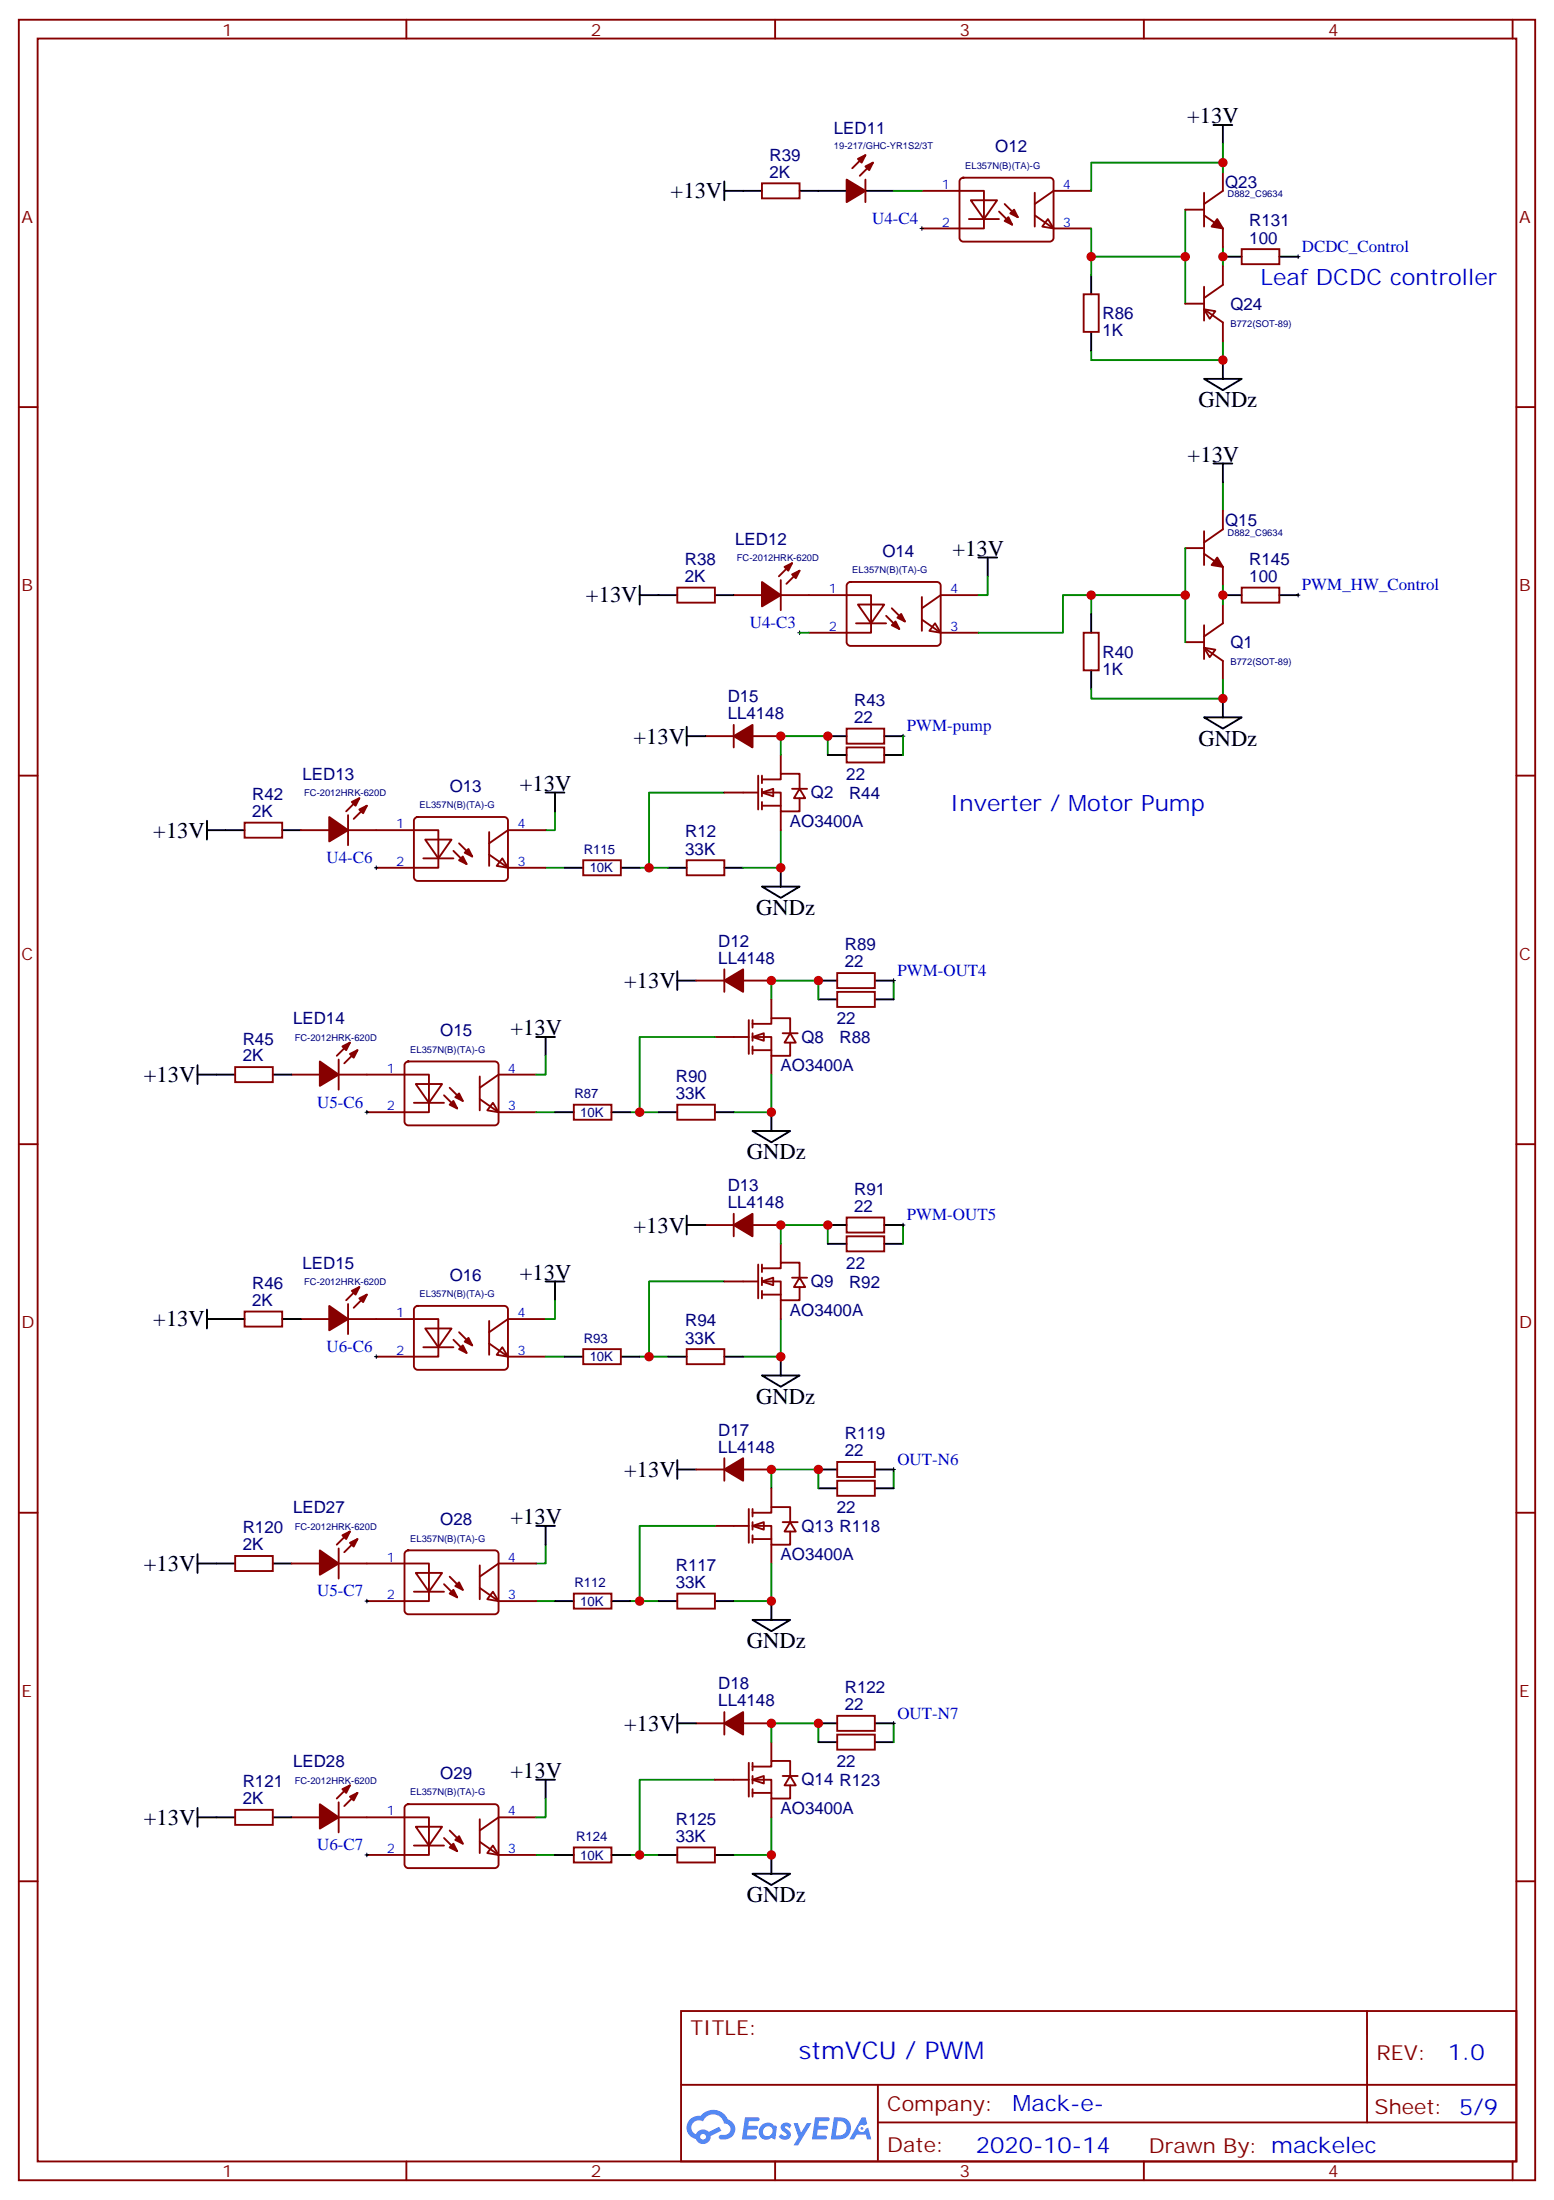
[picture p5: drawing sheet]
<svg xmlns="http://www.w3.org/2000/svg" width="291mm" height="413mm" viewBox="0 0 291 413" stroke-linecap="round" stroke-linejoin="round" font-family="sans-serif">
<g fill="none" stroke="#870000" stroke-width=".35">
<path d="M3.5 3.7h284.4v405.3h-284.4zM7.1 7.2h277.2v398.3h-277.2zM76.2 3.7v3.5M145.3 3.7v3.5M214.5 3.7v3.5M283.6 3.7v3.5M3.5 76.4h3.6M284.3 76.4h3.6M3.5 145.5h3.6M284.3 145.5h3.6M3.5 214.7h3.6M284.3 214.7h3.6"/>
<path d="M3.5 283.8h3.6M284.3 283.8h3.6M3.5 353h3.6M284.3 353h3.6M127.7 377.3h156.6v28.2h-156.6zM256.3 377.3v20.9M127.7 391.1h156.5M164.6 398.2h119.6M164.6 391.1v14.2M76.2 405.5v3.5M145.3 405.5v3.5M214.5 405.5v3.5"/>
<path d="M283.6 405.5v3.5"/>
</g>
<g fill="#5487ff">
<path d="M146.7 398.5a1.22 1.22 0 0 1 1.7 .2l-.4 .6a.47 .47 0 0 0-.3-.4 .47 .47 0 0 0-.5 .2v.1a1.55 1.55 0 0 1 1.1 1.5 1.34 1.34 0 0 1-2.3 .2l.5-.6a.6 .6 0 0 0 .5 .5 .6 .6 0 0 0 .5-.3l-.1-.2a1.25 1.25 0 0 1-.9-1.7z"/>
<path d="M139.7 397.2h1.5a1.22 1.22 0 0 1 1.2 .2 .37 .37 0 0 1-.3 .6h-1.7l-.1 .8h1.5a.37 .37 0 0 1 .3 .4 .37 .37 0 0 1-.3 .4h-1.6l-.2 1.1h.8a1.15 1.15 0 0 1 1.1 .1 .36 .36 0 0 1-.3 .6h-2.5z"/>
<path d="M152.8 397.2h1.6a1.23 1.23 0 0 1 1.1 .2 .37 .37 0 0 1-.3 .6h-1.6l-.2 .8h1.6a.37 .37 0 0 1 .3 .4 .37 .37 0 0 1-.4 .4h-1.6l-.1 1.1h.7a1.15 1.15 0 0 1 1.1 .1 .36 .36 0 0 1-.3 .6h-2.4z"/>
<path d="M161.6 397.2h.7l.3 1.3-.6 .3a.69 .69 0 0 0-1 .3 .69 .69 0 0 0 .4 .9 .69 .69 0 0 0 .9-.6l.5-.2 .6 2.2h-.8l-.2-.9h-1.8l-.5 .9h-.8z"/>
<path d="M148.8 398.3h.8l.6 1.8 1.1-1.8h.9l-2.6 4.2h-.8l.9-1.5z"/>
<path d="M156.4 397.2l-.6 4.2h1.3a2.11 2.11 0 0 0 2.5-2.1 2.11 2.11 0 0 0-2.5-2.1zM157.1 398a1.39 1.39 0 0 1 1.7 1.4 1.39 1.39 0 0 1-1.8 1.3h-.3z"/>
<path d="M142.7 398.8a1.47 1.47 0 0 0-.1 2.1 1.47 1.47 0 0 0 2.1 .1l.7 .4 .3-2.3-.2-.3h-.4a1.49 1.49 0 0 0-2.4 0zM143.4 399.2a.91 .91 0 0 1 1.4 .4 .91 .91 0 0 1-.9 1.2 .87 .87 0 0 1-.8-.6 .87 .87 0 0 1 .3-1z"/>
<path d="M129.4 397.6a2.18 2.18 0 0 0 1.1 3.7 1.44 1.44 0 0 0 1.6 .9 1.44 1.44 0 0 0 1.2-1.4l2-1.1-.5-.7-1.9 1a1.47 1.47 0 0 0-2.4 .4 1.39 1.39 0 0 1-.7-1.9 1.39 1.39 0 0 1 2-.5 2.08 2.08 0 0 1 2.2-1.3 2.08 2.08 0 0 1 1.8 1.7 1.07 1.07 0 0 1 1.2 1 1.07 1.07 0 0 1-1 1.1h-.7a.43 .43 0 0 0-.5 .4 .43 .43 0 0 0 .4 .5 2.02 2.02 0 0 0 2.3-.8 2.02 2.02 0 0 0-.2-2.5l-.8-.5a2.98 2.98 0 0 0-5.1-.6l-1.1 .1zM131.3 400.9a.55 .55 0 0 1 1.1 0 .55 .55 0 0 1-1.1 0z"/>
<circle cx="161.6" cy="399.3" r=".26"/>
</g>
<g fill="none" stroke="#870000" stroke-width=".35">
<path d="M142.9 34.4h7v2.8h-7zM162.3 29.1l-2.5 2.5M162.3 33.7v4.2M163.7 30.5l-2.5 2.5M172.9 35.8h11.6v7.1h-11.6M180.2 33.5l.4-.2h16.2a.71 .71 0 0 1 .8 .7v10.6a.76 .76 0 0 1-.8 .7h-16.2a.76 .76 0 0 1-.7-.7v-10.6zM182 37.6h5l-2.5 3.5zM187.3 39.7l2.5 2.5M188.4 38.3l2.5 2.4M194 36.2v6.3M204.6 35.8h-7l-3.6 2.5M222.2 39.3h3.6"/>
<path d="M225.8 36.2v6.3M229.3 32.3v3.5l-3.5 2.5M181.7 41.1h5.6M194 40.4l3.6 2.5h7M196.5 41.1l1.1 1.8-2.2-.4zM203.2 55.2h2.8v7.1h-2.8zM222.2 57h3.6M225.8 58l2.1 .4-1.1 1.4zM225.8 40.4l3.5 2.5v3.5M225.8 58l3.5 2.5v3.5M225.8 53.8v6.3M229.3 49.9v3.5l-3.5 2.5"/>
<path d="M127 110.2h7.1v2.9h-7.1zM137.6 111.7h5.3M146.4 111.7h16.9v7h-11.6M146.4 108.8v5.7M148.5 105.7l-2.5 2.4M149.9 107.1l-2.4 2.4M159 109.4l.5-.2h16.2a.71 .71 0 0 1 .7 .7v10.6a.76 .76 0 0 1-.7 .7h-16.2a.76 .76 0 0 1-.8-.7v-10.6zM160.5 116.9h5.7M160.9 113.4h4.9l-2.5 3.5zM166.2 115.5l2.4 2.5M167.2 114.1l2.5 2.5M172.9 116.2l3.5 2.5h7"/>
<path d="M172.9 112v6.4M175.3 116.9l1.1 1.8-2.1-.3zM183.4 111.7h-7l-3.5 2.4M45.9 154.3h7v2.9h-7zM56.4 155.8h5.3M65.3 155.8h16.9v7h-11.6M65.3 152.9v5.7M67.4 149.8l-2.5 2.4M68.8 151.2l-2.5 2.4M77.8 153.5l.5-.2h16.2a.71 .71 0 0 1 .7 .7v10.6a.76 .76 0 0 1-.7 .7h-16.2a.76 .76 0 0 1-.7-.7v-10.6zM79.7 157.5h5l-2.5 3.5zM85 159.6l2.5 2.5"/>
<path d="M86.1 158.2l2.4 2.5M91.7 156.1v6.4M102.3 155.8h-7.1l-3.5 2.4M79.4 161h5.6M91.7 160.3l3.5 2.5h7.1M94.2 161l1 1.8-2.1-.3zM63.5 198.8v5.6M65.6 195.6l-2.5 2.5M67 197l-2.4 2.5M76.1 199.3l.5-.2h16.2a.71 .71 0 0 1 .7 .7v10.6a.76 .76 0 0 1-.7 .7h-16.2a.76 .76 0 0 1-.8-.7v-10.6zM130.5 184h5.3M135.8 181.9v4.2"/>
<path d="M139.3 184h5.3M157 186.1h7v2.8h-7zM157 182.6h7v2.8h-7zM44.1 200.2h7.1v2.8h-7.1zM54.7 201.6h5.3M63.5 201.6h16.9v7.1h-11.6M77.6 206.9h5.7M78 203.4h4.9l-2.5 3.5zM83.3 205.5l2.4 2.5M84.3 204.1l2.5 2.5M90 206.2l3.5 2.5h7M90 202v6.3"/>
<path d="M92.4 206.9l1.1 1.8-2.1-.4zM100.5 201.6h-7l-3.5 2.5M45.9 246.1h7v2.8h-7zM56.4 247.5h5.3M65.3 247.5h16.9v7h-11.6M65.3 244.7v5.6M67.4 241.5l-2.5 2.4M68.8 242.9l-2.5 2.5M77.8 245.2l.5-.2h16.2a.71 .71 0 0 1 .7 .7v10.6a.76 .76 0 0 1-.7 .7h-16.2a.76 .76 0 0 1-.7-.7v-10.6zM79.4 252.8h5.6M79.7 249.2h5l-2.5 3.6zM85 251.4l2.5 2.4"/>
<path d="M86.1 249.9l2.4 2.5M91.7 247.8v6.4M91.7 252.1l3.5 2.4h7.1M94.2 252.8l1 1.7-2.1-.3zM102.3 247.5h-7.1l-3.5 2.4"/>
</g>
<g fill="#870000" stroke="#870000" stroke-width=".35">
<path d="M188.4 41.5l.7-.8 .7 1.5z"/>
<path d="M190.1 39.3l.8 1.4-1.5-.7z"/>
<path d="M228.2 41.1l1.1 1.8-2.1-.4z"/>
<path d="M158.7 33.7l3.6 2.1-3.6 2.1z"/>
<path d="M162.3 31.2l1.4-.7-.7 1.4z"/>
<path d="M160.9 29.8l1.4-.7-.7 1.4z"/>
<path d="M148.5 107.8l1.4-.7-.7 1.4z"/>
<path d="M147.1 106.4l1.4-.7-.7 1.4z"/>
<path d="M142.9 109.2l3.5 2.5-3.5 2.1z"/>
<path d="M167.2 117.3l.7-.7 .7 1.4z"/>
<path d="M168.3 115.9l.7-.7 .7 1.4z"/>
<path d="M86.1 161.4l.7-.7 .7 1.4z"/>
<path d="M87.1 160l.7-.7 .7 1.4z"/>
<path d="M67.4 151.9l1.4-.7-.7 1.4z"/>
<path d="M66 150.5l1.4-.7-.7 1.4z"/>
<path d="M61.7 153.3l3.6 2.5-3.6 2.1z"/>
<path d="M65.6 197.7l1.4-.7-.7 1.4z"/>
<path d="M64.2 196.3l1.4-.7-.7 1.4z"/>
<path d="M60 199.1l3.5 2.5-3.5 2.1z"/>
<path d="M84.3 207.3l.7-.7 .7 1.4z"/>
<path d="M85.4 205.8l.7-.7 .7 1.5z"/>
<path d="M67.4 243.6l1.4-.7-.7 1.4z"/>
<path d="M66 242.2l1.4-.7-.7 1.4z"/>
<path d="M61.7 245l3.6 2.5-3.6 2.1z"/>
<path d="M86.1 253.1l.7-.7 .7 1.4z"/>
<path d="M87.1 251.7l.7-.7 .7 1.4z"/>
<path d="M135.8 184l3.5-2.1v4.2z"/>
</g>
<g fill="none" stroke="#008700" stroke-width=".35">
<path d="M222.2 39.3v17.7M204.6 48.2h17.6M204.6 42.9v8.8M229.3 46.4v3.5M229.3 64v3.6h-24.7v-1.8M185.2 108.1v3.6h-1.8M204.6 111.7h-5.3v7h-15.9M104.1 152.2v3.6h-1.8M102.3 162.8h3.5M102.3 198.1v3.5h-1.8M144.6 187.5v-3.5h8.9v3.5M167.6 184v3.5"/>
<path d="M100.5 208.7h3.6M102.3 254.5h3.5M104.1 243.9v3.6h-1.8"/>
</g>
<g fill="none" stroke="#000" stroke-width=".35">
<path d="M135.8 35.8h7.1M135.8 34v3.6M149.9 35.8h8.8M162.3 35.8h5.3M227.5 23.5h3.6M229.3 23.5v3.5M204.6 51.7v3.5M204.6 62.3v3.5M225.8 71.1h7l-3.5 2.1zM229.3 67.6v3.5M119.9 111.7h7.1M119.9 109.9v3.5"/>
<path d="M134.1 111.7h3.5M183.4 104.6h3.6M185.2 104.6v3.5M38.8 155.8h7.1M38.8 154v3.5M52.9 155.8h3.5M37 199.8v3.6M100.5 194.6h3.6M102.3 194.6v3.5M127 184h3.5M127 182.2v3.5M153.5 184h3.5"/>
<path d="M153.5 187.5h3.5M164 184h3.6M164 187.5h3.6M37 201.6h7.1M51.2 201.6h3.5M38.8 245.7v3.5M38.8 247.5h7.1M52.9 247.5h3.5M102.3 240.4h3.5M104.1 240.4v3.5"/>
</g>
<path d="M243.1 48.2h.7M243.4 47.8v.7" fill="none" stroke="#000" stroke-width=".19"/>
<g fill="#fff" stroke="#870000" stroke-width=".35">
<path d="M141.1 194.6l2.1-.7v1.4z"/>
<path d="M148.2 193.9l1 1.7h-2.1z"/>
</g>
<path d="M134.1 194.6h6.3M140.4 191.4v6.3M141.1 192.1h3.5v-1.1h3.6v2.9M141.1 194.6h3.5v3.5h3.6v-2.5M141.1 197h3.5M141.1 191.4v1.4M141.1 193.9v1.4M141.1 196.3v1.4M144.6 187.5v3.5M144.6 198.1v3.5M146.8 193.9h2.8" fill="none" stroke="#870000" stroke-width=".35"/>
<path d="M134.1 194.6h-14.2v14.1M118.2 208.7h5.3M144.6 201.6v7.1h-7M119.9 254.5h5.3M135.8 240.4h-14.1v14.1M146.4 247.5v7h-7.1" fill="none" stroke="#008700" stroke-width=".35"/>
<path d="M141.1 212.2h7.1l-3.6 2.1zM144.6 208.7v3.5M142.9 258.1h7l-3.5 2.1zM146.4 254.5v3.6" fill="none" stroke="#000" stroke-width=".35"/>
<g fill="#fff" stroke="#870000" stroke-width=".35">
<path d="M142.9 240.4l2.1-.7v1.4z"/>
<path d="M149.9 239.7l1.1 1.8h-2.1z"/>
</g>
<g fill="none" stroke="#870000" stroke-width=".35">
<path d="M132.3 229.8h5.3M137.6 227.7v4.3M141.1 229.8h5.3M142.2 237.2v6.4M142.9 237.9h3.5v-1h3.5v2.8M142.9 237.2v1.5M142.9 239.7v1.4M146.4 233.4v3.5M148.5 239.7h2.8M158.7 228.4h7.1v2.8h-7.1zM158.7 232h7.1v2.8h-7.1zM135.8 240.4h6.4"/>
<path d="M142.9 240.4h3.5v3.5h3.5v-2.4M142.9 242.9h3.5M142.9 242.2v1.4M146.4 243.9v3.6M130.5 275.7h5.3M135.8 273.6v4.2M139.3 275.7h5.3M157 277.8h7v2.8h-7zM157 274.3h7v2.8h-7z"/>
</g>
<path d="M128.8 229.8h3.5M128.8 228.1v3.5M155.2 229.8h3.5M155.2 233.4h3.5M165.8 229.8h3.5M165.8 233.4h3.5M127 275.7h3.5M127 273.9v3.6M153.5 275.7h3.5M153.5 279.2h3.5M164 275.7h3.6M164 279.2h3.6" fill="none" stroke="#000" stroke-width=".35"/>
<path d="M167.6 35.8h5.3M146.4 233.4v-3.6h8.8v3.6M169.3 229.8v3.6M144.6 279.2v-3.5h8.9v3.5M167.6 275.7v3.5" fill="none" stroke="#008700" stroke-width=".35"/>
<g fill="#870000" stroke="#870000" stroke-width=".35">
<path d="M137.6 229.8l3.5-2.1v4.3z"/>
<path d="M135.8 275.7l3.5-2.1v4.2z"/>
</g>
<g fill="#fff" stroke="#870000" stroke-width=".35">
<path d="M141.1 286.3l2.1-.7v1.4z"/>
<path d="M148.2 285.6l1 1.7h-2.1z"/>
</g>
<g fill="none" stroke="#870000" stroke-width=".35">
<path d="M144.6 279.2v3.6M44.1 291.9h7.1v2.8h-7.1zM54.7 293.3h5.3M63.5 293.3h16.9v7.1h-11.6M63.5 290.5v5.7M65.6 287.3l-2.5 2.5M67 288.7l-2.4 2.5M76.1 291.1l.5-.2h16.2a.71 .71 0 0 1 .7 .7v10.6a.76 .76 0 0 1-.7 .7h-16.2a.76 .76 0 0 1-.8-.7v-10.6zM77.6 298.6h5.7M78 295.1h4.9l-2.5 3.5zM83.3 297.2l2.4 2.5M84.3 295.8l2.5 2.5"/>
<path d="M90 297.9l3.5 2.5h7M90 293.7v6.3M92.4 298.6l1.1 1.8-2.1-.4zM100.5 293.3h-7l-3.5 2.5M134.1 286.3h6.3M140.4 283.1v6.4M141.1 283.8h3.5v-1h3.6v2.8M141.1 286.3h3.5v3.5h3.6v-2.5M141.1 288.7h3.5M141.1 283.1v1.4M141.1 285.6v1.4M141.1 288v1.5"/>
<path d="M144.6 289.8v3.5M146.8 285.6h2.8M44.1 339.5h7.1v2.9h-7.1zM63.5 338.1v5.7M65.6 335l-2.5 2.4M67 336.4l-2.4 2.4M76.1 338.7l.5-.2h16.2a.71 .71 0 0 1 .7 .7v10.6a.76 .76 0 0 1-.7 .7h-16.2a.76 .76 0 0 1-.8-.7v-10.6zM54.7 341h5.3M63.5 341h16.9v7h-11.6M77.6 346.3h5.7M78 342.7h4.9l-2.5 3.6zM83.3 344.8l2.4 2.5"/>
<path d="M84.3 343.4l2.5 2.5M90 341.3v6.4M90 345.5l3.5 2.5h7M92.4 346.3l1.1 1.7-2.1-.3zM100.5 341h-7l-3.5 2.4"/>
</g>
<path d="M102.3 289.8v3.5h-1.8M134.1 286.3h-14.2v14.1M144.6 293.3v7.1h-7M100.5 300.4h3.6M118.2 300.4h5.3M102.3 337.4v3.6h-1.8M134.1 333.9h-14.2v14.1M100.5 348h3.6M118.2 348h5.3M144.6 341v7h-7" fill="none" stroke="#008700" stroke-width=".35"/>
<g fill="none" stroke="#000" stroke-width=".35">
<path d="M37 293.3h7.1M37 291.6v3.5M51.2 293.3h3.5M100.5 286.3h3.6M102.3 286.3v3.5M141.1 303.9h7.1l-3.6 2.1zM144.6 300.4v3.5M37 339.2v3.5M100.5 333.9h3.6M102.3 333.9v3.5M37 341h7.1M51.2 341h3.5"/>
<path d="M141.1 351.5h7.1l-3.6 2.2zM144.6 348v3.5"/>
</g>
<g fill="#870000" stroke="#870000" stroke-width=".35">
<path d="M84.3 299l.7-.7 .7 1.4z"/>
<path d="M85.4 297.6l.7-.7 .7 1.4z"/>
<path d="M65.6 289.5l1.4-.8-.7 1.5z"/>
<path d="M64.2 288l1.4-.7-.7 1.4z"/>
<path d="M60 290.9l3.5 2.4-3.5 2.2z"/>
<path d="M65.6 337.1l1.4-.7-.7 1.4z"/>
<path d="M64.2 335.7l1.4-.7-.7 1.4z"/>
<path d="M60 338.5l3.5 2.5-3.5 2.1z"/>
<path d="M84.3 346.6l.7-.7 .7 1.4z"/>
<path d="M85.4 345.2l.7-.7 .7 1.4z"/>
</g>
<g fill="#fff" stroke="#870000" stroke-width=".35">
<path d="M141.1 333.9l2.1-.7v1.4z"/>
<path d="M148.2 333.2l1 1.8h-2.1z"/>
</g>
<g fill="none" stroke="#870000" stroke-width=".35">
<path d="M225.8 99.7v6.3M229.3 95.8v3.5l-3.5 2.5M203.2 118.7h2.8v7.1h-2.8zM222.2 102.8h3.6M225.8 103.9l3.5 2.5v3.5M225.8 117.3v6.3M229.3 113.4v3.5l-3.5 2.5M222.2 120.5h3.6M225.8 121.5l2.1 .4-1.1 1.4zM225.8 121.5l3.5 2.5v3.5M128.8 161.4h7v2.8h-7zM107.6 207.3h7.1v2.8h-7.1z"/>
<path d="M127 207.3h7.1v2.8h-7.1zM109.4 253.1h7v2.8h-7zM128.8 253.1h7v2.8h-7zM107.6 299h7.1v2.8h-7.1zM127 299h7.1v2.8h-7.1zM130.5 323.3h5.3M134.1 333.9h6.3M135.8 321.2v4.2M139.3 323.3h5.3M140.4 330.7v6.4M141.1 331.4h3.5v-1h3.6v2.8M141.1 333.9h3.5v3.5h3.6v-2.4"/>
<path d="M141.1 336.4h3.5M141.1 330.7v1.4M141.1 333.2v1.4M141.1 335.7v1.4M144.6 326.8v3.6M144.6 337.4v3.6M146.8 333.2h2.8M157 321.9h7v2.8h-7zM157 325.4h7v2.9h-7zM107.6 346.6h7.1v2.8h-7.1zM127 346.6h7.1v2.8h-7.1z"/>
</g>
<g fill="none" stroke="#000" stroke-width=".35">
<path d="M227.5 87h3.6M229.3 87v3.5M204.6 115.2v3.5M204.6 125.8v3.5M225.8 134.6h7l-3.5 2.1zM229.3 131.1v3.5M102.3 148.7h3.5M104.1 148.7v3.5M125.2 162.8h3.6M135.8 162.8h3.5M142.9 166.3h7l-3.5 2.2zM146.4 162.8v3.5"/>
<path d="M104.1 208.7h3.5M114.7 208.7h3.5M123.5 208.7h3.5M134.1 208.7h3.5M105.8 254.5h3.6M116.4 254.5h3.5M125.2 254.5h3.6M135.8 254.5h3.5M104.1 300.4h3.5M114.7 300.4h3.5M123.5 300.4h3.5M134.1 300.4h3.5"/>
<path d="M127 323.3h3.5M127 321.6v3.5M153.5 323.3h3.5M153.5 326.8h3.5M164 323.3h3.6M164 326.8h3.6M104.1 348h3.5M114.7 348h3.5M123.5 348h3.5M134.1 348h3.5"/>
</g>
<path d="M229.3 32.3v-1.8h-24.7v5.3M229.3 27v3.5M229.3 90.5v5.3M222.2 111.7h-17.6v3.5M222.2 102.8v17.7M229.3 109.9v3.5M229.3 127.5v3.6h-24.7v-1.8M135.8 148.7h-14.1v14.1M146.4 155.8v7h-7.1M119.9 162.8h5.3M144.6 326.8v-3.5h8.9v3.5M167.6 323.3v3.5" fill="none" stroke="#008700" stroke-width=".35"/>
<g fill="#870000" stroke="#870000" stroke-width=".35">
<path d="M135.8 323.3l3.5-2.1v4.2z"/>
<path d="M228.2 104.6l1.1 1.8-2.1-.4z"/>
</g>
<g fill="none" stroke="#000" stroke-width=".19">
<path d="M172.5 42.9h.7M172.9 42.5v.7M243.1 111.7h.7M243.4 111.3v.7M169 138.1h.7M169.3 137.8v.7M167.2 184h.7M167.6 183.6v.7M169 229.8h.7M169.3 229.5v.7M167.2 275.7h.7M167.6 275.3v.7"/>
<path d="M167.2 323.3h.7M167.6 323v.7"/>
</g>
<g fill="#fff" stroke="#870000" stroke-width=".35">
<path d="M142.9 148.7l2.1-.7v1.4z"/>
<path d="M149.9 148l1.1 1.8h-2.1z"/>
</g>
<g fill="none" stroke="#870000" stroke-width=".35">
<path d="M232.8 46.7h7.1v2.9h-7.1zM232.8 110.2h7.1v2.9h-7.1zM132.3 138.1h5.3M137.6 136v4.2M141.1 138.1h5.3M158.7 136.7h7.1v2.8h-7.1zM135.8 148.7h6.4M142.2 145.5v6.4M142.9 146.2h3.5v-1h3.5v2.8M142.9 148.7h3.5v3.5h3.5v-2.4M142.9 151.2h3.5M142.9 145.5v1.4"/>
<path d="M142.9 148v1.4M142.9 150.5v1.4M146.4 141.6v3.6M146.4 152.2v3.6M148.5 148h2.8M158.7 140.2h7.1v2.9h-7.1zM109.4 161.4h7v2.8h-7z"/>
</g>
<path d="M229.3 48.2h3.5M239.9 48.2h3.5M229.3 111.7h3.5M239.9 111.7h3.5M128.8 138.1h3.5M128.8 136.3v3.6M155.2 138.1h3.5M165.8 138.1h3.5M155.2 141.6h3.5M165.8 141.6h3.5M105.8 162.8h3.6M116.4 162.8h3.5" fill="none" stroke="#000" stroke-width=".35"/>
<path d="M149.9 118.7h1.8M169.3 138.1v3.5M146.4 141.6v-3.5h8.8v3.5" fill="none" stroke="#008700" stroke-width=".35"/>
<path d="M137.6 138.1l3.5-2.1v4.2z" fill="#870000" stroke="#870000" stroke-width=".35"/>
<path d="M149.6 118.7h.7M149.9 118.4v.7M70.2 162.8h.7M70.6 162.5v.7M68.4 208.7h.7M68.8 208.3v.7M70.2 254.5h.7M70.6 254.2v.7M68.4 300.4h.7M68.8 300v.7M68.4 348h.7M68.8 347.7v.7" fill="none" stroke="#000" stroke-width=".19"/>
<g fill="#c00">
<circle cx="204.6" cy="48.2" r=".88"/>
<circle cx="222.3" cy="48.2" r=".88"/>
<circle cx="229.3" cy="67.6" r=".88"/>
<circle cx="153.5" cy="184" r=".88"/>
<circle cx="144.6" cy="184" r=".88"/>
<circle cx="119.9" cy="208.7" r=".88"/>
<circle cx="144.6" cy="208.7" r=".88"/>
<circle cx="146.4" cy="254.5" r=".88"/>
<circle cx="121.7" cy="254.5" r=".88"/>
<circle cx="146.4" cy="229.8" r=".88"/>
<circle cx="155.2" cy="229.8" r=".88"/>
<circle cx="153.5" cy="275.7" r=".88"/>
<circle cx="144.6" cy="275.7" r=".88"/>
<circle cx="119.9" cy="300.4" r=".88"/>
<circle cx="144.6" cy="300.4" r=".88"/>
<circle cx="144.6" cy="348" r=".88"/>
<circle cx="119.9" cy="348" r=".88"/>
<circle cx="144.6" cy="323.3" r=".88"/>
<circle cx="153.5" cy="323.3" r=".88"/>
<circle cx="229.3" cy="131.1" r=".88"/>
<circle cx="222.3" cy="111.7" r=".88"/>
<circle cx="204.6" cy="111.7" r=".88"/>
<circle cx="229.3" cy="30.5" r=".88"/>
<circle cx="146.4" cy="162.8" r=".88"/>
<circle cx="121.7" cy="162.8" r=".88"/>
<circle cx="146.4" cy="138.1" r=".88"/>
<circle cx="155.2" cy="138.1" r=".88"/>
<circle cx="229.3" cy="48.2" r=".88"/>
<circle cx="229.3" cy="111.7" r=".88"/>
</g>
<text font-size="4.6" fill="#00f" x="149.8" y="386.3">stmVCU / PWM</text>
<g font-size="4.2">
<text x="222.6" y="23.1">+13V</text>
<text x="125.8" y="37.2">+13V</text>
<text x="224.7" y="76.4">GNDz</text>
<text x="222.7" y="86.6">+13V</text>
<text x="178.6" y="104.3">+13V</text>
<text x="109.9" y="113">+13V</text>
<text x="118.8" y="139.5">+13V</text>
<text x="224.7" y="139.9">GNDz</text>
<text x="97.5" y="148.4">+13V</text>
<text x="28.7" y="157.1">+13V</text>
<text x="141.8" y="171.6">GNDz</text>
<text x="117" y="185.4">+13V</text>
<text x="95.7" y="194.2">+13V</text>
<text x="27" y="203">+13V</text>
<text x="140.1" y="217.5">GNDz</text>
<text x="118.8" y="231.2">+13V</text>
<text x="97.5" y="240.1">+13V</text>
<text x="28.7" y="248.9">+13V</text>
<text x="141.8" y="263.3">GNDz</text>
<text x="117" y="277.1">+13V</text>
<text x="95.7" y="286">+13V</text>
<text x="27" y="294.7">+13V</text>
<text x="140.1" y="309.2">GNDz</text>
<text x="117" y="324.7">+13V</text>
<text x="95.7" y="333.6">+13V</text>
<text x="27" y="342.3">+13V</text>
<text x="140.1" y="356.8">GNDz</text>
</g>
<g font-size="4.2" fill="#00f">
<text x="236.4" y="53.4">Leaf DCDC controller</text>
<text x="178.2" y="152.2">Inverter / Motor Pump</text>
<text x="271.5" y="386.6">1.0</text>
<text x="189.9" y="396.1">Mack-e-</text>
<text x="183" y="403.9">2020-10-14</text>
</g>
<g font-size="3.9" fill="#800">
<text x="129.5" y="381.9">TITLE:</text>
<text x="258.1" y="386.6">REV:</text>
<text x="166.4" y="396.1">Company:</text>
<text x="257.7" y="396.7">Sheet: 5/9</text>
<text x="166.4" y="403.8">Date:</text>
<text x="215.4" y="403.8">Drawn By: mackelec</text>
</g>
<g font-size="3.2" fill="#800">
<text x="41.6" y="6.7">1</text>
<text x="110.8" y="6.7">2</text>
<text x="179.9" y="6.7">3</text>
<text x="249.1" y="6.7">4</text>
<text x="4.1" y="41.8">A</text>
<text x="284.9" y="41.8">A</text>
<text x="4.1" y="110.9">B</text>
<text x="284.9" y="110.9">B</text>
<text x="4.1" y="180.1">C</text>
<text x="284.9" y="180.1">C</text>
<text x="4.1" y="249.2">D</text>
<text x="284.9" y="249.2">D</text>
<text x="4.1" y="318.4">E</text>
<text x="284.9" y="318.4">E</text>
<text x="41.6" y="408.5">1</text>
<text x="110.8" y="408.5">2</text>
<text x="179.9" y="408.5">3</text>
<text x="249.1" y="408.5">4</text>
</g>
<g font-size="3.2" fill="#000080">
<text x="156.4" y="25.1">LED11</text>
<text x="186.6" y="28.6">O12</text>
<text x="144.3" y="33.3">2K</text>
<text x="144.3" y="30.2">R39</text>
<text x="229.7" y="35.2">Q23</text>
<text x="234.3" y="45.7">100</text>
<text x="234.3" y="42.5">R131</text>
<text x="206.7" y="59.9">R86</text>
<text x="230.7" y="58.1">Q24</text>
<text x="206.7" y="63.1">1K</text>
<text x="229.7" y="98.7">Q15</text>
<text x="128.4" y="106">R38</text>
<text x="137.8" y="102.2">LED12</text>
<text x="165.5" y="104.4">O14</text>
<text x="234.3" y="106">R145</text>
<text x="128.4" y="109.2">2K</text>
<text x="234.3" y="109.2">100</text>
<text x="206.7" y="123.4">R40</text>
<text x="230.7" y="121.6">Q1</text>
<text x="136.5" y="131.8">D15</text>
<text x="206.7" y="126.6">1K</text>
<text x="136.4" y="134.9">LL4148</text>
<text x="160.2" y="135.6">22</text>
<text x="160.2" y="132.4">R43</text>
<text x="56.7" y="146.3">LED13</text>
<text x="84.3" y="148.5">O13</text>
<text x="152" y="149.8">Q2</text>
<text x="158.7" y="146.3">22</text>
<text x="159.2" y="149.8">R44</text>
<text x="47.3" y="153.3">2K</text>
<text x="47.3" y="150.1">R42</text>
<text x="148.1" y="155.1">AO3400A</text>
<text x="128.5" y="160.3">33K</text>
<text x="128.5" y="157.1">R12</text>
<text x="134.7" y="177.6">D12</text>
<text x="158.4" y="178.3">R89</text>
<text x="134.7" y="180.8">LL4148</text>
<text x="158.4" y="181.5">22</text>
<text x="45.5" y="196">R45</text>
<text x="54.9" y="192.2">LED14</text>
<text x="82.6" y="194.4">O15</text>
<text x="150.3" y="195.6">Q8</text>
<text x="156.9" y="192.2">22</text>
<text x="157.4" y="195.7">R88</text>
<text x="45.5" y="199.1">2K</text>
<text x="126.7" y="203">R90</text>
<text x="146.4" y="201">AO3400A</text>
<text x="126.7" y="206.2">33K</text>
<text x="136.4" y="226.7">LL4148</text>
<text x="136.5" y="223.5">D13</text>
<text x="160.2" y="227.4">22</text>
<text x="160.2" y="224.1">R91</text>
<text x="56.7" y="238">LED15</text>
<text x="158.7" y="238">22</text>
<text x="47.3" y="245">2K</text>
<text x="47.3" y="241.8">R46</text>
<text x="84.3" y="240.2">O16</text>
<text x="152" y="241.5">Q9</text>
<text x="159.2" y="241.6">R92</text>
<text x="128.5" y="248.8">R94</text>
<text x="148.1" y="246.9">AO3400A</text>
<text x="128.5" y="252.1">33K</text>
<text x="134.7" y="269.3">D17</text>
<text x="134.7" y="272.5">LL4148</text>
<text x="158.4" y="273.2">22</text>
<text x="158.4" y="270">R119</text>
<text x="45.5" y="287.7">R120</text>
<text x="54.9" y="283.9">LED27</text>
<text x="82.6" y="286.1">O28</text>
<text x="150.3" y="287.3">Q13 R118</text>
<text x="156.9" y="283.9">22</text>
<text x="45.5" y="290.9">2K</text>
<text x="146.4" y="292.7">AO3400A</text>
<text x="126.7" y="297.9">33K</text>
<text x="126.7" y="294.7">R117</text>
<text x="134.7" y="317">D18</text>
<text x="158.4" y="317.6">R122</text>
<text x="134.7" y="320.1">LL4148</text>
<text x="158.4" y="320.9">22</text>
<text x="45.5" y="335.3">R121</text>
<text x="54.9" y="331.5">LED28</text>
<text x="82.6" y="333.7">O29</text>
<text x="150.3" y="335">Q14 R123</text>
<text x="156.9" y="331.5">22</text>
<text x="45.5" y="338.5">2K</text>
<text x="146.4" y="340.3">AO3400A</text>
<text x="126.7" y="345.5">33K</text>
<text x="126.7" y="342.3">R125</text>
</g>
<g font-size="3.2" fill="#00f">
<text x="163.6" y="42">U4-C4</text>
<text x="244.1" y="47.3">DCDC_Control</text>
<text x="244.1" y="110.8">PWM_HW_Control</text>
<text x="140.6" y="117.8">U4-C3</text>
<text x="170" y="137.2">PWM-pump</text>
<text x="61.2" y="161.9">U4-C6</text>
<text x="168.3" y="183.1">PWM-OUT4</text>
<text x="59.5" y="207.8">U5-C6</text>
<text x="170" y="229">PWM-OUT5</text>
<text x="61.2" y="253.6">U6-C6</text>
<text x="168.3" y="274.8">OUT-N6</text>
<text x="59.5" y="299.5">U5-C7</text>
<text x="168.3" y="322.4">OUT-N7</text>
<text x="59.5" y="347.1">U6-C7</text>
</g>
<g font-size="2.5" fill="#00f">
<text x="176.6" y="35.5">1</text>
<text x="199.3" y="35.5">4</text>
<text x="176.6" y="42.5">2</text>
<text x="199.3" y="42.5">3</text>
<text x="155.4" y="111.3">1</text>
<text x="178.2" y="111.3">4</text>
<text x="155.4" y="118.4">2</text>
<text x="178.2" y="118.4">3</text>
<text x="74.3" y="155.4">1</text>
<text x="97" y="155.4">4</text>
<text x="74.3" y="162.5">2</text>
<text x="97" y="162.5">3</text>
<text x="72.5" y="201.3">1</text>
<text x="95.2" y="201.3">4</text>
<text x="72.5" y="208.3">2</text>
<text x="95.2" y="208.3">3</text>
<text x="74.3" y="247.1">1</text>
<text x="97" y="247.1">4</text>
<text x="74.3" y="254.2">2</text>
<text x="97" y="254.2">3</text>
<text x="72.5" y="293">1</text>
<text x="95.2" y="293">4</text>
<text x="72.5" y="300">2</text>
<text x="95.2" y="300">3</text>
<text x="72.5" y="340.6">1</text>
<text x="95.2" y="340.6">4</text>
<text x="72.5" y="347.7">2</text>
<text x="95.2" y="347.7">3</text>
</g>
<g font-size="2.5" fill="#000080">
<text x="109.5" y="160.2">R115</text>
<text x="110.6" y="163.7">10K</text>
<text x="107.7" y="206">R87</text>
<text x="108.8" y="209.5">10K</text>
<text x="109.5" y="251.9">R93</text>
<text x="110.6" y="255.4">10K</text>
<text x="107.7" y="297.7">R112</text>
<text x="108.8" y="301.3">10K</text>
<text x="108" y="345.4">R124</text>
<text x="108.8" y="348.9">10K</text>
</g>
<g font-size="1.8" fill="#000080">
<text x="156.4" y="28">19-217/GHC-YR1S2/3T</text>
<text x="181" y="31.7">EL357N(B)(TA)-G</text>
<text x="230.2" y="37">D882_C9634</text>
<text x="230.7" y="61.3">B772(SOT-89)</text>
<text x="230.2" y="100.5">D882_C9634</text>
<text x="138.2" y="105.3">FC-2012HRK-620D</text>
<text x="159.8" y="107.5">EL357N(B)(TA)-G</text>
<text x="230.7" y="124.8">B772(SOT-89)</text>
<text x="57" y="149.4">FC-2012HRK-620D</text>
<text x="78.7" y="151.6">EL357N(B)(TA)-G</text>
<text x="55.3" y="195.3">FC-2012HRK-620D</text>
<text x="76.9" y="197.5">EL357N(B)(TA)-G</text>
<text x="57" y="241.1">FC-2012HRK-620D</text>
<text x="78.7" y="243.4">EL357N(B)(TA)-G</text>
<text x="55.3" y="287">FC-2012HRK-620D</text>
<text x="76.9" y="289.2">EL357N(B)(TA)-G</text>
<text x="55.3" y="334.6">FC-2012HRK-620D</text>
<text x="76.9" y="336.8">EL357N(B)(TA)-G</text>
</g>
</svg>
